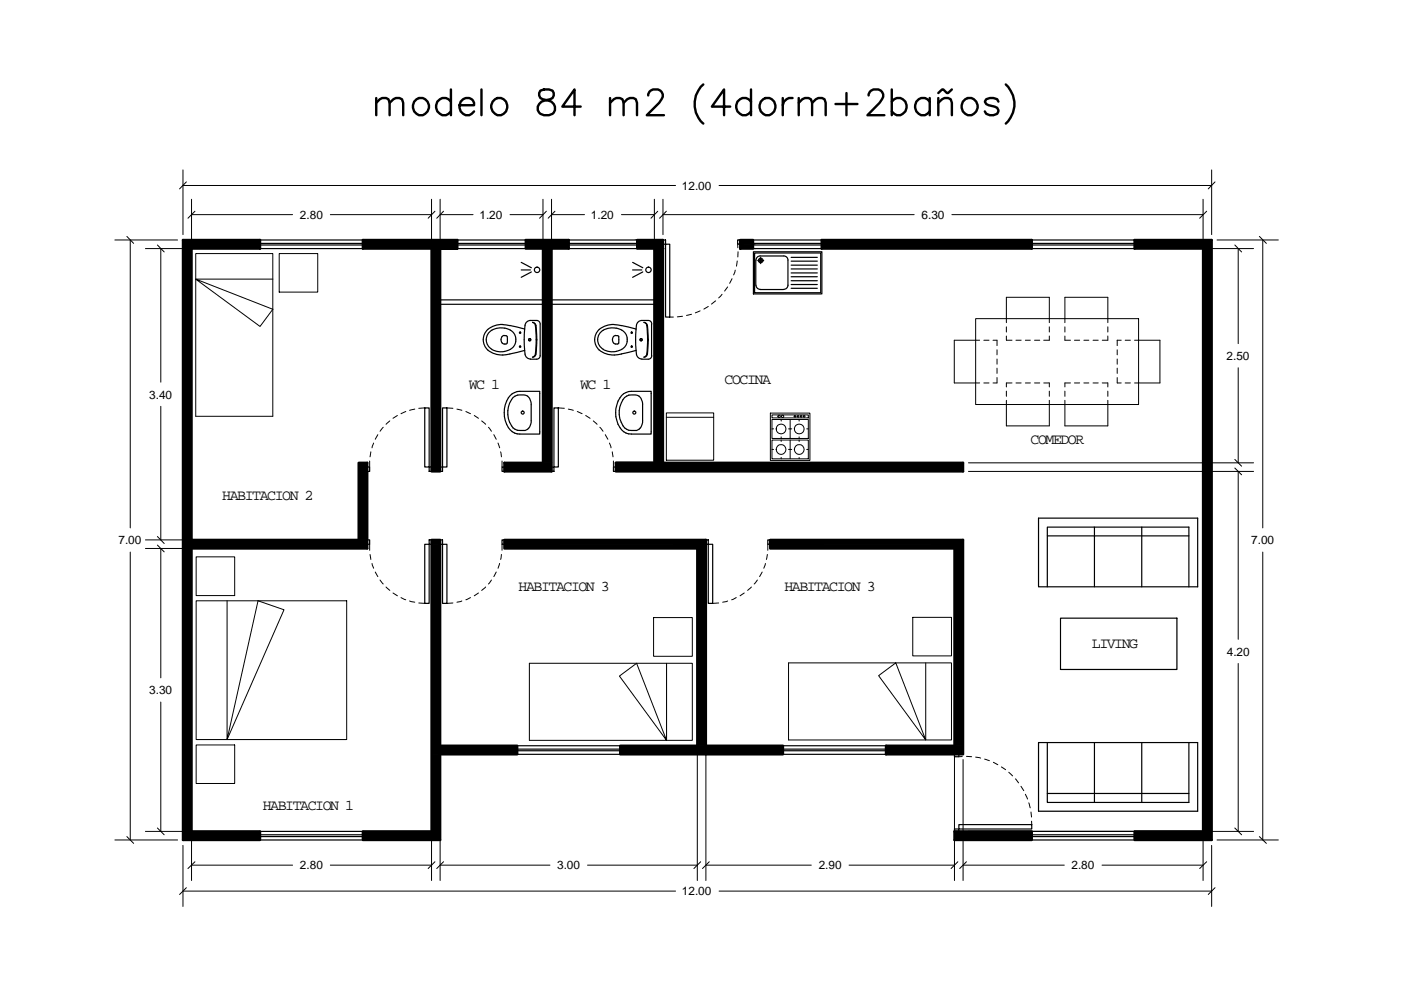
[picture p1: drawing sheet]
<svg xmlns="http://www.w3.org/2000/svg" width="297mm" height="210mm" viewBox="0 0 297 210" stroke-linecap="round" stroke-linejoin="round" font-family="sans-serif">
<!-- layer: 0.05 -->
<g fill="#000" stroke="#000" stroke-width=".21">
<path d="M38.8 50.9v1.8h16.3zM38.8 50.9h16.3v1.8z"/>
<path d="M76.9 50.9v1.8h20.1zM76.9 50.9h20.1v1.8z"/>
<path d="M111.5 50.9v1.8h9.1zM111.5 50.9h9.1v1.8z"/>
<path d="M135.1 50.9v1.8h5.5zM135.1 50.9h5.5v1.8z"/>
<path d="M156.9 50.9v.9h2.8zM156.9 50.9h2.8v.9z"/>
<path d="M156.9 51.8v.9h2.8zM156.9 51.8h2.8v.9z"/>
<path d="M174.2 50.9v1.8h44.6zM174.2 50.9h44.6v1.8z"/>
<path d="M240.6 50.9v1.8h16.3zM240.6 50.9h16.3v1.8z"/>
<path d="M91.5 52.7v46.3h1.8zM91.5 52.7h1.8v46.3z"/>
<path d="M91.5 99v.9h1.8zM91.5 99h1.8v.9z"/>
<path d="M106.9 98.1v.9h10zM106.9 98.1h10v.9z"/>
<path d="M106.9 99v.9h10zM106.9 99h10v.9z"/>
<path d="M115.1 52.7v45.4h1.8zM115.1 52.7h1.8v45.4z"/>
<path d="M130.6 98.1v.9h73.6zM130.6 98.1h73.6v.9z"/>
<path d="M130.6 99v.9h73.6zM130.6 99h73.6v.9z"/>
<path d="M138.7 52.7v45.4h1.9zM138.7 52.7h1.9v45.4z"/>
<path d="M38.8 52.7v61.8h1.8zM38.8 52.7h1.8v61.8z"/>
<path d="M38.8 114.5v1.8h39.1zM38.8 114.5h39.1v1.8z"/>
<path d="M76 98.1v16.4h1.9zM76 98.1h1.9v16.4z"/>
<path d="M91.5 114.5v.9h1.8zM91.5 114.5h1.8v.9z"/>
<path d="M106.9 114.5v.9h42.8zM106.9 114.5h42.8v.9z"/>
<path d="M106.9 115.4v.9h42.8zM106.9 115.4h42.8v.9z"/>
<path d="M163.3 114.5v.9h40.9zM163.3 114.5h40.9v.9z"/>
<path d="M163.3 115.4v.9h40.9zM163.3 115.4h40.9v.9z"/>
<path d="M91.5 115.4v42.7h1.8zM91.5 115.4h1.8v42.7z"/>
<path d="M91.5 158.1v1.8h18.2zM91.5 158.1h18.2v1.8z"/>
<path d="M131.5 158.1v1.8h34.5zM131.5 158.1h34.5v1.8z"/>
<path d="M147.8 116.3v41.8h1.9zM147.8 116.3h1.9v41.8z"/>
<path d="M187.8 158.1v1.8h16.4zM187.8 158.1h16.4v1.8z"/>
<path d="M202.4 116.3v41.8h1.8zM202.4 116.3h1.8v41.8z"/>
<path d="M38.8 116.3v60h1.8zM38.8 116.3h1.8v60z"/>
<path d="M38.8 176.3v1.8h16.3zM38.8 176.3h16.3v1.8z"/>
<path d="M76.9 176.3v1.8h16.4zM76.9 176.3h16.4v1.8z"/>
<path d="M91.5 159.9v16.4h1.8zM91.5 159.9h1.8v16.4z"/>
<path d="M202.4 176.3v1.8h16.4zM202.4 176.3h16.4v1.8z"/>
<path d="M240.6 176.3v1.8h16.3zM240.6 176.3h16.3v1.8z"/>
<path d="M255.1 52.7v123.6h1.8zM255.1 52.7h1.8v123.6z"/>
</g>
<!-- layer: 0.5 -->
<g fill="none" stroke="#000" stroke-width=".51">
<path d="M95.6 19v5.4M102.1 19v5.4M114.6 19.2a1.12 1.12 0 0 0 .5 1.8l1 .3a1.58 1.58 0 0 1 1.6 1.4 1.58 1.58 0 0 1-1.3 1.7 1.84 1.84 0 0 1-2.4-1 1.8 1.8 0 0 1 1.6-2.1l1-.3a1.12 1.12 0 0 0 .6-1.8l-.8-.2h-1.1zM149.1 17.9a5.6 5.6 0 0 0 0 8.3M159.2 19v5.4M179.5 19.7v4.7M189.1 19v5.4M201.8 19l-.8 .7h-.2l-.8-.7h-.3l-.8 .7M213.2 17.9a5.6 5.6 0 0 1 0 8.3M79.8 21.8l.7-.8 .5-.2h.8l.6 .2 .2 .8v2.6M79.8 20.8v3.6M82.6 21.8l.8-.8 .5-.2h.8l.5 .2 .3 .8v2.6"/>
<path d="M88.3 21a1.81 1.81 0 0 1 2.7 1.4 1.81 1.81 0 0 1-2.2 2 1.94 1.94 0 0 1-.5-3.4zM95.6 21.5a1.78 1.78 0 0 0-2.8-.1 1.78 1.78 0 0 0 .5 2.7 1.55 1.55 0 0 0 2.3-.5M97.4 22.3h3.1a1.49 1.49 0 0 0-1.1-1.6 1.49 1.49 0 0 0-1.7 .8 1.76 1.76 0 0 0 .3 2.5 1.76 1.76 0 0 0 2.5-.4M105 21a1.83 1.83 0 0 1 2.5 1 1.83 1.83 0 0 1-1.3 2.4 1.86 1.86 0 0 1-1.9-1.2 1.86 1.86 0 0 1 .7-2.2zM123.1 22.6h-3.9l2.6-3.6v5.4M129.3 21.8l.8-.8 .6-.2h.7l.6 .2 .2 .8v2.6M129.3 20.8v3.6M132.2 21.8l.8-.8 .5-.2h.8l.5 .2 .3 .8v2.6M137.4 20.2a1.32 1.32 0 0 1 1-1.2h1.1a1.33 1.33 0 0 1 .8 2l-.5 .8-2.7 2.6h3.7M154.8 22.6h-3.9l2.6-3.6v5.4M159.2 21.5a1.78 1.78 0 0 0-2.7-.1 1.78 1.78 0 0 0 .4 2.7 1.55 1.55 0 0 0 2.3-.5M161.8 21a1.83 1.83 0 0 1 2.6 1 1.83 1.83 0 0 1-1.3 2.4 1.86 1.86 0 0 1-2-1.1 1.86 1.86 0 0 1 .7-2.3z"/>
<path d="M166 20.8v3.6M168 20.8a1.78 1.78 0 0 0-2 1.5M169.3 21.8l.8-.8 .6-.2h.7l.5 .2 .3 .8v2.6M169.3 20.8v3.6M172.2 21.8l.8-.8 .5-.2h.8l.5 .2 .3 .8v2.6M177.1 22.1h4.7M184.2 20.2a1.32 1.32 0 0 1 1-1.2h1a1.33 1.33 0 0 1 .8 2l-.5 .8-2.6 2.6h3.6M189.1 21.5a1.78 1.78 0 0 1 2.7-.1 1.78 1.78 0 0 1-.4 2.7 1.55 1.55 0 0 1-2.3-.5M197.1 21.5a1.76 1.76 0 0 0-2.5-.4 1.76 1.76 0 0 0-.3 2.5 1.6 1.6 0 0 0 2.8 0M197.1 20.8v3.6M198.9 21.8l.8-.8 .6-.2h.7l.6 .2 .2 .8v2.6M198.9 20.8v3.6"/>
<path d="M204.7 21a1.81 1.81 0 0 1 2.6 1.4 1.81 1.81 0 0 1-2.1 2 1.93 1.93 0 0 1-.5-3.4zM211.7 21.5l-.3-.5-.8-.2h-.7l-.8 .2-.3 .5 .3 .6 2.3 .8 .3 .5-.3 .7a1.8 1.8 0 0 1-2.6-.5M38.8 50.9h16.3v1.8h-14.5v61.8h35.4v-16.4h1.9v18.2h-37.3v60h14.5v1.8h-16.3zM93.3 52.7v47.2h-1.8v-47.2h-14.6v-1.8h20.1v1.8h-3.7h3.7M111.5 50.9h9.1v1.8h-3.7v47.2h-10v-1.8h8.2v-45.4h-3.6zM135.1 50.9h5.5v47.2h63.6v1.8h-73.6v-1.8h8.1v-45.4h-3.6zM156.9 50.9h2.8v1.8h-2.8zM174.2 50.9h44.6v1.8h-44.6zM240.6 50.9h16.3v127.2h-16.3v-1.8h14.5v-123.6h-14.5zM130.6 98.1h8.1M91.5 114.5h1.8v43.6h16.4v1.8h-16.4v18.2h-16.4v-1.8h14.6zM106.9 114.5h42.8v43.6h16.3v1.8h-34.5v-1.8h16.3v-41.8h-40.9z"/>
<path d="M163.3 114.5h40.9v45.4h-16.4v-1.8h14.6v-41.8h-39.1zM202.4 176.3h16.4v1.8h-16.4z"/>
</g>
<!-- layer: 11_VENTANAS -->
<g fill="none" stroke="#000" stroke-width=".25">
<path d="M55.1 50.9h21.8M55.1 52.7h21.8M55.1 51.6h21.8M55.1 51.9h21.8M97 50.9h14.5M97 52.7h14.5M97 51.6h14.5M97 51.9h14.5M120.6 50.9h14.5M120.6 52.7h14.5M120.6 51.6h14.5M120.6 51.9h14.5"/>
<path d="M159.7 50.9h14.5M159.7 52.7h14.5M159.7 51.6h14.5M159.7 51.9h14.5M218.8 50.9h21.8M218.8 52.7h21.8M218.8 51.6h21.8M218.8 51.9h21.8M109.7 158.1h21.8M109.7 159.9h21.8M109.7 158.8h21.8M109.7 159.2h21.8"/>
<path d="M166 158.1h21.8M166 159.9h21.8M166 158.8h21.8M166 159.2h21.8M55.1 176.3h21.8M55.1 178.1h21.8M55.1 177h21.8M55.1 177.4h21.8M218.8 176.3h21.8M218.8 178.1h21.8M218.8 177h21.8M218.8 177.4h21.8"/>
</g>
<!-- layer: puertas -->
<g fill="none" stroke="#000" stroke-width=".25">
<path d="M140.6 50.9h.5v.9h-.5zM141.1 51.8h.9v15.4h-.9zM156.4 50.9h.5v.9h-.5zM77.9 99h.5v.9h-.5zM90.1 86.5h.9v12.5h-.9zM91 99h.5v.9h-.5zM93.3 99h.5v.9h-.5zM93.8 86.5h1v12.5h-1zM106.4 99h.5v.9h-.5zM116.9 99h.5v.9h-.5zM117.4 86.5h1v12.5h-1zM130.1 99h.5v.9h-.5z"/>
<path d="M77.9 114.5h.5v.9h-.5zM90.1 115.4h.9v12.5h-.9zM91 114.5h.5v.9h-.5zM93.3 114.5h.5v.9h-.5zM93.8 115.4h1v12.5h-1zM106.4 114.5h.5v.9h-.5zM149.7 114.5h.5v.9h-.5zM150.2 115.4h.9v12.5h-.9zM162.8 114.5h.5v.9h-.5zM202.4 159.9h.9v.5h-.9zM202.4 175.8h.9v.5h-.9zM203.3 174.8h15.5v1h-15.5z"/>
</g>
<!-- layer: proyecciones -->
<g fill="none" stroke="#000" stroke-width=".21">
<path d="M41.5 59.2l16.3 6.4-2.7 3.6zM41.5 53.8h16.3v34.5h-16.3zM41.5 59.2h16.3M59.2 53.8h8.2v8.1h-8.2zM155.2 59.1l-.5 1M155.9 57.3l-.4 1M156.3 55.3l-.2 1.1M156.4 51.8v.7M156.5 53.4l-.1 1.1M160.6 55.2h1.3M161.1 55h.4v.5h-.4zM161.3 54.6v1.3"/>
<path d="M142 67.2h.8M144.7 67.1l-1.1 .1M146.6 66.6l-1 .3M148.4 65.9l-1 .4M150.2 65l-1 .5M151.7 63.8l-.9 .7M153.1 62.4l-.7 .8M154.3 60.8l-.7 .9M206.9 67.6h34.5v18.2h-34.5zM207.7 72.1h-5.4v9.1h5.4M208.6 72.1h1.1M210.5 72.1h.9v1.2"/>
<path d="M211.4 74.2v1M211.4 76.1v1.1M211.4 78.1v1.1M213.4 71.2v.9h1.2M213.4 68.4v-5.4h9.1v5.4M213.4 69.3v1.1M215.4 72.1h1.1M217.4 72.1h1.1M219.3 72.1h1.1M222.5 71.2v.9h-1.2M222.5 69.3v1.1M225.8 71.2v.9h1.2"/>
<path d="M225.8 68.4v-5.4h9.1v5.4M225.8 69.3v1.1M227.8 72.1h1.1M229.8 72.1h1.1M231.7 72.1h1.1M234.9 71.2v.9h-1.2M234.9 69.3v1.1M236.9 74.2v1M236.9 76.1v1.1M236.9 78.1v1.1M237.7 72.1h-.8v1.2M238.6 72.1h1.1"/>
<path d="M240.6 72.1h5.3v9.1h-5.3M78.4 97.7v1.3M78.6 95.8l-.1 1.1M79.2 93.9l-.3 1.1M80.1 92.2l-.5 .9M81.3 90.6l-.7 .8M82.6 89.2l-.8 .8M84.3 88.1l-1 .6M86 87.2l-1 .5M87.9 86.7l-1.1 .3M90.1 86.5l-1.3 .1M94.8 86.5l1.2 .1"/>
<path d="M96.9 86.7l1 .3M98.8 87.2l1 .5M100.6 88.1l.8 .6M102.1 89.2l.9 .8M103.6 90.6l.6 .8M104.7 92.2l.5 .9M105.6 93.9l.3 1.1M106.1 95.8l.2 1.1M106.4 97.7v1.3M118.4 86.5l1.2 .1M120.5 86.7l1.1 .3M122.4 87.2l1 .5"/>
<path d="M124.2 88.1l.9 .6M125.8 89.2l.8 .8M127.2 90.6l.7 .8M128.3 92.2l.6 .9M129.2 93.9l.4 1.1M129.8 95.8l.2 1.1M130.1 97.7v1.3M163.3 87.6h8.4v10h-8.4zM163.7 93.3h7.7v4h-7.7zM163.7 88.9h7.7v4.1h-7.7zM163.7 88h7.7v.6h-7.7zM163.7 90.9h.3"/>
<path d="M163.7 95.3h.3M165 88.1h.4v.4h-.4zM165.6 88.9v.4M165.6 92.6v.4M165.6 93.3v.3M165.6 97v.3M165.7 88.1h.4v.4h-.4zM167.2 90.9h.7M167.2 95.3h.7M167.5 88.9v4.1M167.5 93.3v4M168.4 88.1l.4 .2-.3 .2z"/>
<path d="M169.4 88.9v.4M169.4 92.6v.4M169.4 93.3v.3M169.4 97v.3M169.7 88.1h.3l-.1 .4zM170.4 88.1l.3 .2-.2 .2zM171 90.9h.4M171 95.3h.4M208.6 81.2h1.1M211.4 80.1v1.1h-.9M213.4 84.9v5.4h9.1v-5.4M213.4 82.9v1.1"/>
<path d="M214.6 81.2h-1.2v.8M215.4 81.2h1.1M217.4 81.2h1.1M219.3 81.2h1.1M221.3 81.2h1.2v.8M222.5 82.9v1.1M225.8 82.9v1.1M225.8 84.9v5.4h9.1v-5.4M227 81.2h-1.2v.8M227.8 81.2h1.1M229.8 81.2h1.1M231.7 81.2h1.1"/>
<path d="M233.7 81.2h1.2v.8M234.9 82.9v1.1M236.9 80.1v1.1h.8M238.6 81.2h1.1M41.6 118.1h8.2v8.2h-8.2zM78.4 115.4v1.3M78.5 117.6l.1 1M78.9 119.5l.3 1M105.9 119.5l-.3 1M106.3 117.6l-.2 1M106.4 115.4v1.3M162.3 119.5l-.4 1"/>
<path d="M162.7 117.6l-.2 1M162.8 115.4v1.3M41.6 127.4h31.9v29.4h-31.9zM48.1 127.4v29.4l6.6-29.4 5.5 1.9-12.1 27.5M79.6 121.3l.5 1M80.6 123l.7 .8M81.8 124.5l.8 .7M83.3 125.7l1 .6M85 126.7l1 .5M86.8 127.4l1.1 .3M88.8 127.8l1.3 .1M96 127.8l-1.2 .1"/>
<path d="M97.9 127.4l-1 .3M99.8 126.7l-1 .5M101.4 125.7l-.8 .6M103 124.5l-.9 .7M104.2 123l-.6 .8M105.2 121.3l-.5 1M138.6 130.9h8.2v8.2h-8.2zM152.4 127.8l-1.3 .1M154.3 127.4l-1.1 .3M156.1 126.7l-1 .5M157.8 125.7l-.9 .6M159.3 124.5l-.8 .7"/>
<path d="M160.6 123l-.7 .8M161.6 121.3l-.5 1M193.5 130.9h8.2v8.2h-8.2zM41.6 157.9h8.2v8.2h-8.2zM112.2 140.6h34.6v16.4h-34.6zM131.3 143.3l3.7-2.7 6.3 16.4zM141.3 140.6v16.4M167.2 140.5h34.5v16.4h-34.5zM186.3 143.3l3.6-2.8 6.4 16.4zM196.3 140.5v16.4M204 160.4h-.7M204.9 160.4h1.1"/>
<path d="M206.9 160.5l1 .2M208.8 161l1 .3M210.6 161.6l1 .5M212.3 162.6l.9 .6M213.9 163.7l.8 .8M215.3 165.1l.7 .9M216.5 166.7l.6 .9M217.4 168.4l.5 1M218.1 170.2l.3 1.1M218.6 172.2l.1 1M218.7 174.1l.1 .7"/>
<circle cx="165.6" cy="95.3" r="1.04"/>
<circle cx="165.6" cy="90.9" r="1.04"/>
<circle cx="169.2" cy="88.3" r=".2"/>
<circle cx="169.5" cy="90.9" r="1.04"/>
<circle cx="169.5" cy="95.3" r="1.04"/>
</g>
<!-- layer: MUEBLES -->
<g fill="none" stroke="#000" stroke-width=".25">
<path d="M110.5 57.2h2M110.5 55.6l2.2 1.2M112.7 57.7l-2.2 1.1M134.1 57.2h2M134.1 55.6l2.2 1.2M136.3 57.7l-2.2 1.1M159.7 53.4h14.6v8.9h-14.6zM160 53.6h14v8.5h-14zM160.2 55.2v5.3M160.3 55.1a.87 .87 0 0 1 .8-.8h5.1a.87 .87 0 0 1 .9 .8M167.1 55.2v5.3a.87 .87 0 0 1-.9 .8M167.7 57h5.6"/>
<path d="M167.7 56.2h5.6M167.7 55.4h5.6M167.7 54.6h5.6M167.7 57.9h5.6M167.7 58.7h5.6M167.7 59.5h5.6M104.3 74.1l1.3 .4h1.4M106.5 71.4l-.3 .6 .3 .7M106.5 72.7l.3 .2h.4M106.9 71.2h.3M106.9 71.1l-.4 .2M107 69.6a3.2 3.2 0 0 0-3.9 1.9 2.31 2.31 0 0 0 1.2 2.5"/>
<path d="M107 69.6l1.2 .4M107.3 71.2l.2 .2v1.3M107.5 72.7l-.2 .2M108.1 69a4.6 4.6 0 0 0-5.3 1.6 3.1 3.1 0 0 0 2.7 4.6l1.1 .1 1.5-.2M108.1 69l3.1 .8M108.2 70a2.35 2.35 0 0 1 0 4.1M108.2 74.1l-1.2 .4M111.2 74.3l-3.1 .7M112.5 76.2h1.3M112.9 68.4a.89 .89 0 0 1 .8 1.1l.1 2.5-.1 2.6a.95 .95 0 0 1-.8 1.1l.4-.2 .2-.4M112.9 68.3l.4 .3 .2 .4M113.5 69l.2 3-.2 3.1"/>
<path d="M113.8 67.9h-1.3a1.47 1.47 0 0 0-1.3 1.9v3.6a3.5 3.5 0 0 0 .6 2.5l.7 .2M113.8 71.8v.5M113.8 67.9a.74 .74 0 0 1 .7 .8v6.7a.74 .74 0 0 1-.7 .8M127.9 74.1l1.3 .4h1.4M130.5 71.2h.6l.1 1.5M130.5 71.1a.92 .92 0 0 0-.6 1.2 .92 .92 0 0 0 1.2 .6l.1-.2M130.6 69.6a3.2 3.2 0 0 0-3.8 1.9 2.31 2.31 0 0 0 1.1 2.5M130.6 69.6l1.2 .4M131.7 69l3.1 .8M131.8 69a4.6 4.6 0 0 0-5.4 1.6 3.1 3.1 0 0 0 2.7 4.6l1.1 .1 1.6-.2M131.8 70a2.42 2.42 0 0 1 1.1 2.7 2.42 2.42 0 0 1-2.3 1.8M134.8 74.3l-3.1 .7"/>
<path d="M134.9 69.8v4.5M134.9 74.3a1.47 1.47 0 0 0 1.2 1.8M136.1 67.9h1.3a.74 .74 0 0 1 .8 .8M136.1 67.9a1.47 1.47 0 0 0-1.2 1.9M136.5 68.4a.74 .74 0 0 1 .8 .6M136.5 68.3l.2 .1a1.05 1.05 0 0 1 .5 1.1l.1 2.5-.1 2.6a.98 .98 0 0 1-.7 1.1 .72 .72 0 0 0 .8-.6M137.3 69l.1 3-.1 3.1M137.4 71.8v.5M138.1 68.7v6.7M138.2 75.4a.74 .74 0 0 1-.8 .8h-1.3M160.3 60.5a.87 .87 0 0 0 .9 .8M161.1 61.4h5.1"/>
<path d="M167.7 60.3h5.6M167.7 61.1h5.6M220.2 109.9h33.7v14.5h-33.7zM222.1 113.6h30M232 111.8v12.6M242.1 111.8v12.6M222.1 124.4v-12.6h30v12.6M224.8 131.1h24.7v10.8h-24.7zM220.2 157.4h33.7v14.6h-33.7zM222.1 157.4v12.7h30v-12.7M232 157.4v12.7M242.1 157.4v12.7"/>
<path d="M222.1 168.2h30"/>
<circle cx="113.9" cy="57.2" r=".57"/>
<circle cx="137.5" cy="57.2" r=".57"/>
<circle cx="161.3" cy="55.2" r=".49"/>
<circle cx="110.3" cy="73.5" r=".15"/>
<circle cx="110.3" cy="70.5" r=".15"/>
<circle cx="112.3" cy="72" r=".23"/>
<circle cx="133.9" cy="73.5" r=".15"/>
<circle cx="133.9" cy="70.5" r=".15"/>
<circle cx="135.9" cy="72" r=".23"/>
</g>
<!-- layer: A_DOM_ARTEF_SANIT -->
<g fill="none" stroke="#000" stroke-width=".25">
<path d="M108.2 83.9a3.1 3.1 0 0 1 2-.9h4.2v9h-4.2a3.3 3.3 0 0 1-3.1-2.8 5.8 5.8 0 0 1 1.1-5.3zM108.8 84.3a2.54 2.54 0 0 1 3.5 .2l.3 1v3.7a1.9 1.9 0 0 1-2.4 2.1 2.23 2.23 0 0 1-2.2-1.8 5.2 5.2 0 0 1 .8-5.2zM131.8 83.9a3 3 0 0 1 2.1-.9h4.2v9h-4.2a3.2 3.2 0 0 1-3.1-2.8 5.6 5.6 0 0 1 1-5.3zM132.4 84.3a2.47 2.47 0 0 1 3.5 .2l.3 1v3.7a1.88 1.88 0 0 1-2.3 2.1 2.23 2.23 0 0 1-2.2-1.8 5 5 0 0 1 .7-5.2z"/>
<circle cx="110.8" cy="87.5" r=".32"/>
<circle cx="134.5" cy="87.5" r=".32"/>
</g>
<!-- layer: MOBILIARIO -->
<path d="M93.3 64.5h21.8M93.3 63.6h21.8M116.9 64.5h21.8M116.9 63.6h21.8" fill="none" stroke="#000" stroke-width=".25"/>
<!-- layer: 0.1 -->
<path d="M141.3 87.5h10v10.1h-10zM141.3 88.5h10" fill="none" stroke="#000" stroke-width=".21"/>
<!-- layer: COTAS -->
<g fill="none" stroke="#000" stroke-width=".21">
<path d="M38.8 36v13.7M38.8 39.3h104.4M152.5 39.3h104.4M256.9 36v13.7M24.4 50.9h13.2M27.6 50.9v61M30.8 52.7h8.7M34.1 52.7v28.3M40.6 42.2v9.4M40.6 45.5h21.4M70 45.5h21.5M91.5 42.2v9.4"/>
<path d="M93.3 45.5h7M93.3 42.2v9.4M108.1 45.5h7M115.1 42.2v9.4M116.9 45.5h7M116.9 42.2v9.4M131.8 45.5h6.9M138.7 42.2v9.4M140.6 45.5h53.2M140.6 42.2v7.5M201.8 45.5h53.3M255.1 42.2v9.4"/>
<path d="M256.2 52.7h9.6M258 50.9h13M262.5 52.7v20.2M267.7 50.9v61M262.5 78v20.1M34.1 86.1v28.4M205.3 98.1h60.5M205.3 99.9h60.5M262.5 99.9v35.7M27.6 117.1v61M30.8 114.5h8.7M30.8 116.3h8.7"/>
<path d="M34.1 116.3v27.4M267.7 117.1v61M34.1 148.8v27.5M93.3 159.3v27.4M147.8 159.3v27.4M149.7 159.3v27.4M202.4 159.3v27.4M262.5 140.7v35.6M24.4 178.1h13.2M30.8 176.3h8.7M38.8 179.2v13M40.6 177.4v9.3"/>
<path d="M91.5 177.4v9.3M204.2 161v25.7M205.3 176.3h60.5M255.1 177.4v9.3M256.9 179.2v13M258 178.1h13M38.8 188.9h104.4M40.6 183.4h21.4M70 183.4h21.5M93.3 183.4h23.3M124.6 183.4h23.2M149.7 183.4h22.3"/>
<path d="M152.5 188.9h104.4M180 183.4h22.4M204.2 183.4h21.5M233.7 183.4h21.4"/>
</g>
<!-- layer: 0 -->
<g fill="none" stroke="#000" stroke-width=".21">
<path d="M39.5 38.6l-1.4 1.4M257.6 38.6l-1.4 1.4M26.9 50.1l1.4 1.5M33.4 51.9l1.4 1.5M41.3 44.8l-1.5 1.5M92.2 44.8l-1.4 1.5M94 44.8l-1.4 1.5M115.8 44.8l-1.4 1.5M117.7 44.8l-1.5 1.5M139.5 44.8l-1.5 1.5M141.3 44.8l-1.5 1.5M255.8 44.8l-1.4 1.5"/>
<path d="M261.8 51.9l1.4 1.5M267 50.1l1.5 1.5M261.8 97.4l1.4 1.4M261.8 99.2l1.4 1.5M33.4 113.7l1.4 1.5M33.4 115.6l1.4 1.4M26.9 177.4l1.4 1.4M33.4 175.6l1.4 1.4M261.8 175.6l1.4 1.4M267 177.4l1.5 1.4M39.5 188.2l-1.4 1.5M41.3 182.7l-1.5 1.5"/>
<path d="M92.2 182.7l-1.4 1.5M94 182.7l-1.4 1.5M148.6 182.7l-1.5 1.5M150.4 182.7l-1.5 1.5M203.1 182.7l-1.5 1.5M204.9 182.7l-1.4 1.5M255.8 182.7l-1.4 1.5M257.6 188.2l-1.4 1.5"/>
</g>
<g font-size="3.2">
<text x="99.4" y="82.5">WC 1</text>
<text x="123" y="82.5">WC 1</text>
<text x="153.6" y="81.4">COCINA</text>
<text x="218.5" y="94.1">COMEDOR</text>
<text x="47.1" y="106">HABITACION 2</text>
<text x="110" y="125.3">HABITACION 3</text>
<text x="166.3" y="125.3">HABITACION 3</text>
<text x="231.5" y="137.4">LIVING</text>
<text x="55.7" y="171.8">HABITACION 1</text>
</g>
<g font-size="2.5">
<text x="144.6" y="40.2">12.00</text>
<text x="63.6" y="46.4">2.80</text>
<text x="101.7" y="46.4">1.20</text>
<text x="125.3" y="46.4">1.20</text>
<text x="195.4" y="46.4">6.30</text>
<text x="260.1" y="76.3">2.50</text>
<text x="31.6" y="84.5">3.40</text>
<text x="25.1" y="115.4">7.00</text>
<text x="265.3" y="115.4">7.00</text>
<text x="260.1" y="139">4.20</text>
<text x="31.6" y="147.2">3.30</text>
<text x="63.6" y="184.3">2.80</text>
<text x="118.1" y="184.3">3.00</text>
<text x="173.6" y="184.3">2.90</text>
<text x="227.2" y="184.3">2.80</text>
<text x="144.6" y="189.8">12.00</text>
</g>
</svg>
